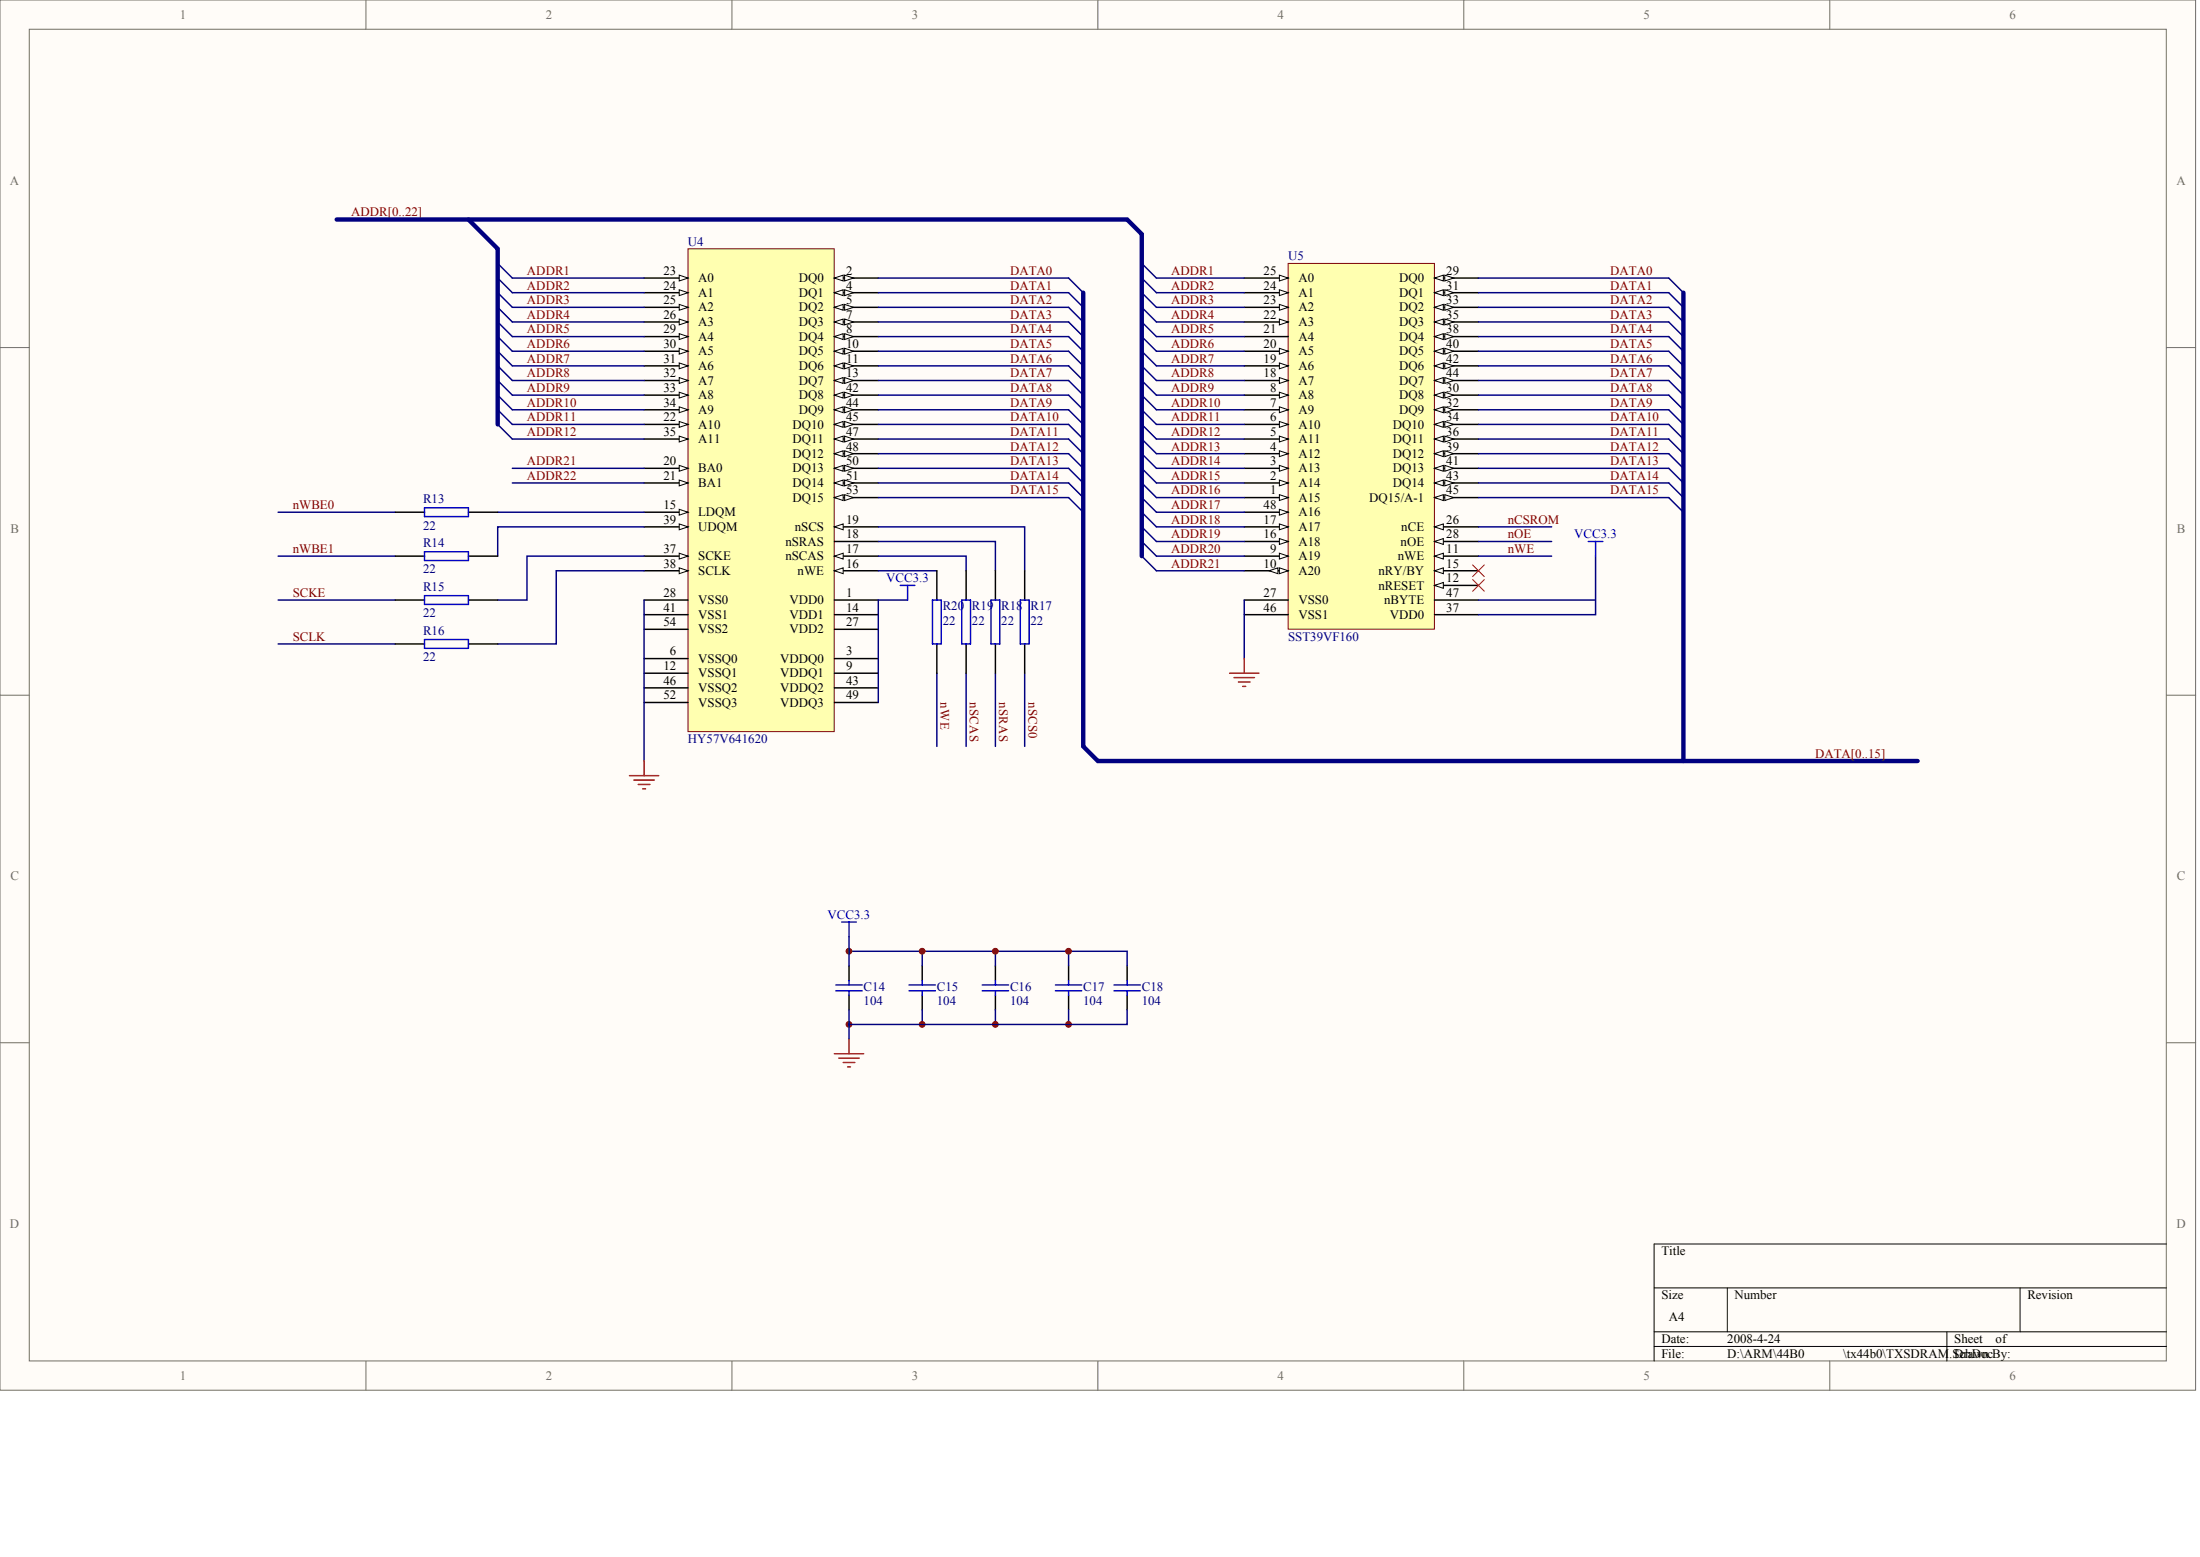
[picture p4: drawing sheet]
<svg xmlns="http://www.w3.org/2000/svg" width="840mm" height="594mm" viewBox="0 0 840 594" stroke-linecap="round" stroke-linejoin="round" font-family="sans-serif">
<g fill="#fffcf8" stroke="#716f64" stroke-width=".38">
<path d="M0 0h837.9v530.4h-837.9z"/>
<path d="M11.2 11.2h815.6v508.1h-815.6z"/>
</g>
<g fill="none" stroke="#716f64" stroke-width=".38">
<path d="M139.7 0v11.2M279.3 0v11.2M419 0v11.2M558.7 0v11.2M698.3 0v11.2M0 132.6h11.2M826.8 132.6h11.2M0 265.2h11.2M826.8 265.2h11.2M0 397.9h11.2M826.8 397.9h11.2M139.7 519.3v11.2"/>
<path d="M279.3 519.3v11.2M419 519.3v11.2M558.7 519.3v11.2M698.3 519.3v11.2"/>
</g>
<path d="M826.8 474.7h-195.5v44.6M631.3 491.4h195.5M659.2 491.4v16.8M770.9 491.4v16.8M631.3 508.2h195.5M631.3 513.7h195.5M743 508.2v11.1" fill="none" stroke="#000" stroke-width=".38"/>
<path d="M491.6 100.5h55.8v139.6h-55.8z" fill="#ffffb0" stroke="#800000" stroke-width=".38"/>
<path d="M474.9 106.1h16.7" fill="none" stroke="#000" stroke-width=".56"/>
<path d="M488.3 105l3.3 1.1-3.3 1.1z" fill="#fffcf8" stroke="#000" stroke-width=".38"/>
<path d="M474.9 111.7h16.7" fill="none" stroke="#000" stroke-width=".56"/>
<path d="M488.3 110.6l3.3 1.1-3.3 1.1z" fill="#fffcf8" stroke="#000" stroke-width=".38"/>
<path d="M474.9 117.3h16.7" fill="none" stroke="#000" stroke-width=".56"/>
<path d="M488.3 116.1l3.3 1.2-3.3 1.1z" fill="#fffcf8" stroke="#000" stroke-width=".38"/>
<path d="M474.9 122.8h16.7" fill="none" stroke="#000" stroke-width=".56"/>
<path d="M488.3 121.7l3.3 1.1-3.3 1.2z" fill="#fffcf8" stroke="#000" stroke-width=".38"/>
<path d="M474.9 128.4h16.7M474.9 134h16.7" fill="none" stroke="#000" stroke-width=".56"/>
<path d="M488.3 132.9l3.3 1.1-3.3 1.1z" fill="#fffcf8" stroke="#000" stroke-width=".38"/>
<path d="M474.9 139.6h16.7" fill="none" stroke="#000" stroke-width=".56"/>
<path d="M488.3 138.5l3.3 1.1-3.3 1.1z" fill="#fffcf8" stroke="#000" stroke-width=".38"/>
<path d="M474.9 145.2h16.7" fill="none" stroke="#000" stroke-width=".56"/>
<path d="M488.3 144.1l3.3 1.1-3.3 1.1z" fill="#fffcf8" stroke="#000" stroke-width=".38"/>
<path d="M474.9 150.8h16.7" fill="none" stroke="#000" stroke-width=".56"/>
<path d="M488.3 149.7l3.3 1.1-3.3 1.1z" fill="#fffcf8" stroke="#000" stroke-width=".38"/>
<path d="M474.9 156.4h16.7" fill="none" stroke="#000" stroke-width=".56"/>
<path d="M488.3 155.2l3.3 1.2-3.3 1.1z" fill="#fffcf8" stroke="#000" stroke-width=".38"/>
<path d="M474.9 161.9h16.7" fill="none" stroke="#000" stroke-width=".56"/>
<path d="M488.3 160.8l3.3 1.1-3.3 1.2z" fill="#fffcf8" stroke="#000" stroke-width=".38"/>
<path d="M474.9 167.5h16.7" fill="none" stroke="#000" stroke-width=".56"/>
<path d="M488.3 166.4l3.3 1.1-3.3 1.1z" fill="#fffcf8" stroke="#000" stroke-width=".38"/>
<path d="M474.9 173.1h16.7" fill="none" stroke="#000" stroke-width=".56"/>
<path d="M488.3 172l3.3 1.1-3.3 1.1z" fill="#fffcf8" stroke="#000" stroke-width=".38"/>
<path d="M474.9 178.7h16.7" fill="none" stroke="#000" stroke-width=".56"/>
<path d="M488.3 177.6l3.3 1.1-3.3 1.1z" fill="#fffcf8" stroke="#000" stroke-width=".38"/>
<path d="M474.9 184.3h16.7" fill="none" stroke="#000" stroke-width=".56"/>
<path d="M488.3 183.2l3.3 1.1-3.3 1.1z" fill="#fffcf8" stroke="#000" stroke-width=".38"/>
<path d="M474.9 189.9h16.7" fill="none" stroke="#000" stroke-width=".56"/>
<path d="M488.3 188.7l3.3 1.2-3.3 1.1z" fill="#fffcf8" stroke="#000" stroke-width=".38"/>
<path d="M474.9 195.4h16.7" fill="none" stroke="#000" stroke-width=".56"/>
<path d="M488.3 194.3l3.3 1.1-3.3 1.2z" fill="#fffcf8" stroke="#000" stroke-width=".38"/>
<path d="M474.9 201h16.7" fill="none" stroke="#000" stroke-width=".56"/>
<path d="M488.3 199.9l3.3 1.1-3.3 1.1z" fill="#fffcf8" stroke="#000" stroke-width=".38"/>
<path d="M474.9 206.6h16.7" fill="none" stroke="#000" stroke-width=".56"/>
<path d="M488.3 205.5l3.3 1.1-3.3 1.1z" fill="#fffcf8" stroke="#000" stroke-width=".38"/>
<path d="M474.9 212.2h16.7" fill="none" stroke="#000" stroke-width=".56"/>
<path d="M488.3 211.1l3.3 1.1-3.3 1.1z" fill="#fffcf8" stroke="#000" stroke-width=".38"/>
<path d="M547.5 106.1h16.7" fill="none" stroke="#000" stroke-width=".56"/>
<g fill="#fffcf8" stroke="#000" stroke-width=".38">
<path d="M547.5 106.1l3.3-1.1v2.2z"/>
<path d="M551.4 105l3.3 1.1-3.3 1.1z"/>
</g>
<path d="M547.5 111.7h16.7" fill="none" stroke="#000" stroke-width=".56"/>
<g fill="#fffcf8" stroke="#000" stroke-width=".38">
<path d="M547.5 111.7l3.3-1.1v2.2z"/>
<path d="M551.4 110.6l3.3 1.1-3.3 1.1z"/>
</g>
<path d="M547.5 117.3h16.7" fill="none" stroke="#000" stroke-width=".56"/>
<g fill="#fffcf8" stroke="#000" stroke-width=".38">
<path d="M547.5 117.3l3.3-1.2v2.3z"/>
<path d="M551.4 116.1l3.3 1.2-3.3 1.1z"/>
</g>
<path d="M547.5 122.8h16.7M547.5 234.5h16.7" fill="none" stroke="#000" stroke-width=".56"/>
<g fill="#fffcf8" stroke="#000" stroke-width=".38">
<path d="M547.5 122.8l3.3-1.1v2.3z"/>
<path d="M551.4 121.7l3.3 1.1-3.3 1.2z"/>
</g>
<path d="M547.5 201h16.7M474.9 228.9h16.7M474.9 234.5h16.7" fill="none" stroke="#000" stroke-width=".56"/>
<path d="M547.5 201l3.3-1.1v2.2z" fill="#fffcf8" stroke="#000" stroke-width=".38"/>
<path d="M547.5 128.4h16.7" fill="none" stroke="#000" stroke-width=".56"/>
<g fill="#fffcf8" stroke="#000" stroke-width=".38">
<path d="M547.5 128.4l3.3-1.1v2.2z"/>
<path d="M551.4 127.3l3.3 1.1-3.3 1.1z"/>
</g>
<path d="M547.5 134h16.7" fill="none" stroke="#000" stroke-width=".56"/>
<g fill="#fffcf8" stroke="#000" stroke-width=".38">
<path d="M547.5 134l3.3-1.1v2.2z"/>
<path d="M551.4 132.9l3.3 1.1-3.3 1.1z"/>
</g>
<path d="M547.5 139.6h16.7" fill="none" stroke="#000" stroke-width=".56"/>
<g fill="#fffcf8" stroke="#000" stroke-width=".38">
<path d="M547.5 139.6l3.3-1.1v2.2z"/>
<path d="M551.4 138.5l3.3 1.1-3.3 1.1z"/>
</g>
<path d="M547.5 145.2h16.7" fill="none" stroke="#000" stroke-width=".56"/>
<g fill="#fffcf8" stroke="#000" stroke-width=".38">
<path d="M547.5 145.2l3.3-1.1v2.2z"/>
<path d="M551.4 144.1l3.3 1.1-3.3 1.1z"/>
</g>
<path d="M547.5 212.2h16.7" fill="none" stroke="#000" stroke-width=".56"/>
<path d="M547.5 212.2l3.3-1.1v2.2z" fill="#fffcf8" stroke="#000" stroke-width=".38"/>
<path d="M547.5 206.6h16.7" fill="none" stroke="#000" stroke-width=".56"/>
<path d="M547.5 206.6l3.3-1.1v2.2z" fill="#fffcf8" stroke="#000" stroke-width=".38"/>
<path d="M547.5 217.8h16.7" fill="none" stroke="#000" stroke-width=".56"/>
<path d="M547.5 217.8l3.3-1.1v2.2z" fill="#fffcf8" stroke="#000" stroke-width=".38"/>
<path d="M547.5 223.4h16.7" fill="none" stroke="#000" stroke-width=".56"/>
<path d="M547.5 223.4l3.3-1.2v2.3z" fill="#fffcf8" stroke="#000" stroke-width=".38"/>
<path d="M547.5 150.8h16.7" fill="none" stroke="#000" stroke-width=".56"/>
<g fill="#fffcf8" stroke="#000" stroke-width=".38">
<path d="M547.5 150.8l3.3-1.1v2.2z"/>
<path d="M551.4 149.7l3.3 1.1-3.3 1.1z"/>
</g>
<path d="M547.5 156.4h16.7" fill="none" stroke="#000" stroke-width=".56"/>
<g fill="#fffcf8" stroke="#000" stroke-width=".38">
<path d="M547.5 156.4l3.3-1.2v2.3z"/>
<path d="M551.4 155.2l3.3 1.2-3.3 1.1z"/>
</g>
<path d="M547.5 161.9h16.7" fill="none" stroke="#000" stroke-width=".56"/>
<g fill="#fffcf8" stroke="#000" stroke-width=".38">
<path d="M547.5 161.9l3.3-1.1v2.3z"/>
<path d="M551.4 160.8l3.3 1.1-3.3 1.2z"/>
</g>
<path d="M547.5 167.5h16.7" fill="none" stroke="#000" stroke-width=".56"/>
<g fill="#fffcf8" stroke="#000" stroke-width=".38">
<path d="M547.5 167.5l3.3-1.1v2.2z"/>
<path d="M551.4 166.4l3.3 1.1-3.3 1.1z"/>
</g>
<path d="M547.5 173.1h16.7" fill="none" stroke="#000" stroke-width=".56"/>
<g fill="#fffcf8" stroke="#000" stroke-width=".38">
<path d="M547.5 173.1l3.3-1.1v2.2z"/>
<path d="M551.4 172l3.3 1.1-3.3 1.1z"/>
</g>
<path d="M547.5 178.7h16.7" fill="none" stroke="#000" stroke-width=".56"/>
<g fill="#fffcf8" stroke="#000" stroke-width=".38">
<path d="M547.5 178.7l3.3-1.1v2.2z"/>
<path d="M551.4 177.6l3.3 1.1-3.3 1.1z"/>
</g>
<path d="M547.5 184.3h16.7" fill="none" stroke="#000" stroke-width=".56"/>
<g fill="#fffcf8" stroke="#000" stroke-width=".38">
<path d="M547.5 184.3l3.3-1.1v2.2z"/>
<path d="M551.4 183.2l3.3 1.1-3.3 1.1z"/>
</g>
<path d="M547.5 189.9h16.7" fill="none" stroke="#000" stroke-width=".56"/>
<g fill="#fffcf8" stroke="#000" stroke-width=".38">
<path d="M547.5 189.9l3.3-1.2v2.3z"/>
<path d="M551.4 188.7l3.3 1.2-3.3 1.1z"/>
</g>
<path d="M474.9 217.8h16.7M547.5 228.9h16.7" fill="none" stroke="#000" stroke-width=".56"/>
<g fill="#fffcf8" stroke="#000" stroke-width=".38">
<path d="M488.3 216.7l3.3 1.1-3.3 1.1z"/>
<path d="M484.4 217.8l3.3-1.1v2.2z"/>
</g>
<path d="M262.6 94.9h55.8v184.2h-55.8z" fill="#ffffb0" stroke="#800000" stroke-width=".38"/>
<path d="M245.8 106.1h16.8" fill="none" stroke="#000" stroke-width=".56"/>
<path d="M259.2 105l3.4 1.1-3.4 1.1z" fill="#fffcf8" stroke="#000" stroke-width=".38"/>
<path d="M245.8 111.7h16.8" fill="none" stroke="#000" stroke-width=".56"/>
<path d="M259.2 110.6l3.4 1.1-3.4 1.1z" fill="#fffcf8" stroke="#000" stroke-width=".38"/>
<path d="M245.8 117.3h16.8" fill="none" stroke="#000" stroke-width=".56"/>
<path d="M259.2 116.1l3.4 1.2-3.4 1.1z" fill="#fffcf8" stroke="#000" stroke-width=".38"/>
<path d="M245.8 122.8h16.8" fill="none" stroke="#000" stroke-width=".56"/>
<path d="M259.2 121.7l3.4 1.1-3.4 1.2z" fill="#fffcf8" stroke="#000" stroke-width=".38"/>
<path d="M245.8 128.4h16.8" fill="none" stroke="#000" stroke-width=".56"/>
<path d="M259.2 127.3l3.4 1.1-3.4 1.1z" fill="#fffcf8" stroke="#000" stroke-width=".38"/>
<path d="M245.8 134h16.8" fill="none" stroke="#000" stroke-width=".56"/>
<path d="M259.2 132.9l3.4 1.1-3.4 1.1z" fill="#fffcf8" stroke="#000" stroke-width=".38"/>
<path d="M245.8 139.6h16.8" fill="none" stroke="#000" stroke-width=".56"/>
<path d="M259.2 138.5l3.4 1.1-3.4 1.1z" fill="#fffcf8" stroke="#000" stroke-width=".38"/>
<path d="M245.8 145.2h16.8" fill="none" stroke="#000" stroke-width=".56"/>
<path d="M259.2 144.1l3.4 1.1-3.4 1.1z" fill="#fffcf8" stroke="#000" stroke-width=".38"/>
<path d="M245.8 150.8h16.8" fill="none" stroke="#000" stroke-width=".56"/>
<path d="M259.2 149.7l3.4 1.1-3.4 1.1z" fill="#fffcf8" stroke="#000" stroke-width=".38"/>
<path d="M245.8 156.4h16.8" fill="none" stroke="#000" stroke-width=".56"/>
<path d="M259.2 155.2l3.4 1.2-3.4 1.1z" fill="#fffcf8" stroke="#000" stroke-width=".38"/>
<path d="M245.8 161.9h16.8" fill="none" stroke="#000" stroke-width=".56"/>
<path d="M259.2 160.8l3.4 1.1-3.4 1.2z" fill="#fffcf8" stroke="#000" stroke-width=".38"/>
<path d="M245.8 167.5h16.8" fill="none" stroke="#000" stroke-width=".56"/>
<path d="M259.2 166.4l3.4 1.1-3.4 1.1z" fill="#fffcf8" stroke="#000" stroke-width=".38"/>
<path d="M245.8 184.3h16.8" fill="none" stroke="#000" stroke-width=".56"/>
<path d="M259.2 183.2l3.4 1.1-3.4 1.1z" fill="#fffcf8" stroke="#000" stroke-width=".38"/>
<path d="M318.4 217.8h16.8" fill="none" stroke="#000" stroke-width=".56"/>
<path d="M318.4 217.8l3.4-1.1v2.2z" fill="#fffcf8" stroke="#000" stroke-width=".38"/>
<path d="M318.4 206.6h16.8M318.4 201h16.8" fill="none" stroke="#000" stroke-width=".56"/>
<path d="M318.4 201l3.4-1.1v2.2z" fill="#fffcf8" stroke="#000" stroke-width=".38"/>
<path d="M318.4 212.2h16.8" fill="none" stroke="#000" stroke-width=".56"/>
<path d="M318.4 212.2l3.4-1.1v2.2z" fill="#fffcf8" stroke="#000" stroke-width=".38"/>
<path d="M245.8 195.4h16.8" fill="none" stroke="#000" stroke-width=".56"/>
<path d="M259.2 194.3l3.4 1.1-3.4 1.2z" fill="#fffcf8" stroke="#000" stroke-width=".38"/>
<path d="M245.8 201h16.8" fill="none" stroke="#000" stroke-width=".56"/>
<path d="M259.2 199.9l3.4 1.1-3.4 1.1z" fill="#fffcf8" stroke="#000" stroke-width=".38"/>
<path d="M245.8 212.2h16.8" fill="none" stroke="#000" stroke-width=".56"/>
<path d="M259.2 211.1l3.4 1.1-3.4 1.1z" fill="#fffcf8" stroke="#000" stroke-width=".38"/>
<path d="M245.8 217.8h16.8" fill="none" stroke="#000" stroke-width=".56"/>
<path d="M259.2 216.7l3.4 1.1-3.4 1.1z" fill="#fffcf8" stroke="#000" stroke-width=".38"/>
<path d="M318.4 106.1h16.8M318.4 234.5h16.8M318.4 240.1h16.8" fill="none" stroke="#000" stroke-width=".56"/>
<g fill="#fffcf8" stroke="#000" stroke-width=".38">
<path d="M318.4 106.1l3.4-1.1v2.2z"/>
<path d="M322.3 105l3.4 1.1-3.4 1.1z"/>
</g>
<path d="M318.4 111.7h16.8" fill="none" stroke="#000" stroke-width=".56"/>
<g fill="#fffcf8" stroke="#000" stroke-width=".38">
<path d="M318.4 111.7l3.4-1.1v2.2z"/>
<path d="M322.3 110.6l3.4 1.1-3.4 1.1z"/>
</g>
<path d="M318.4 117.3h16.8" fill="none" stroke="#000" stroke-width=".56"/>
<g fill="#fffcf8" stroke="#000" stroke-width=".38">
<path d="M318.4 117.3l3.4-1.2v2.3z"/>
<path d="M322.3 116.1l3.4 1.2-3.4 1.1z"/>
</g>
<path d="M318.4 122.8h16.8" fill="none" stroke="#000" stroke-width=".56"/>
<g fill="#fffcf8" stroke="#000" stroke-width=".38">
<path d="M318.4 122.8l3.4-1.1v2.3z"/>
<path d="M322.3 121.7l3.4 1.1-3.4 1.2z"/>
</g>
<path d="M318.4 128.4h16.8" fill="none" stroke="#000" stroke-width=".56"/>
<g fill="#fffcf8" stroke="#000" stroke-width=".38">
<path d="M318.4 128.4l3.4-1.1v2.2z"/>
<path d="M322.3 127.3l3.4 1.1-3.4 1.1z"/>
</g>
<path d="M318.4 134h16.8" fill="none" stroke="#000" stroke-width=".56"/>
<g fill="#fffcf8" stroke="#000" stroke-width=".38">
<path d="M318.4 134l3.4-1.1v2.2z"/>
<path d="M322.3 132.9l3.4 1.1-3.4 1.1z"/>
</g>
<path d="M318.4 139.6h16.8" fill="none" stroke="#000" stroke-width=".56"/>
<g fill="#fffcf8" stroke="#000" stroke-width=".38">
<path d="M318.4 139.6l3.4-1.1v2.2z"/>
<path d="M322.3 138.5l3.4 1.1-3.4 1.1z"/>
</g>
<path d="M318.4 145.2h16.8" fill="none" stroke="#000" stroke-width=".56"/>
<g fill="#fffcf8" stroke="#000" stroke-width=".38">
<path d="M318.4 145.2l3.4-1.1v2.2z"/>
<path d="M322.3 144.1l3.4 1.1-3.4 1.1z"/>
</g>
<path d="M318.4 150.8h16.8" fill="none" stroke="#000" stroke-width=".56"/>
<g fill="#fffcf8" stroke="#000" stroke-width=".38">
<path d="M318.4 150.8l3.4-1.1v2.2z"/>
<path d="M322.3 149.7l3.4 1.1-3.4 1.1z"/>
</g>
<path d="M318.4 156.4h16.8" fill="none" stroke="#000" stroke-width=".56"/>
<g fill="#fffcf8" stroke="#000" stroke-width=".38">
<path d="M318.4 156.4l3.4-1.2v2.3z"/>
<path d="M322.3 155.2l3.4 1.2-3.4 1.1z"/>
</g>
<path d="M318.4 161.9h16.8" fill="none" stroke="#000" stroke-width=".56"/>
<g fill="#fffcf8" stroke="#000" stroke-width=".38">
<path d="M318.4 161.9l3.4-1.1v2.3z"/>
<path d="M322.3 160.8l3.4 1.1-3.4 1.2z"/>
</g>
<path d="M318.4 167.5h16.8" fill="none" stroke="#000" stroke-width=".56"/>
<g fill="#fffcf8" stroke="#000" stroke-width=".38">
<path d="M318.4 167.5l3.4-1.1v2.2z"/>
<path d="M322.3 166.4l3.4 1.1-3.4 1.1z"/>
</g>
<path d="M318.4 173.1h16.8" fill="none" stroke="#000" stroke-width=".56"/>
<g fill="#fffcf8" stroke="#000" stroke-width=".38">
<path d="M318.4 173.1l3.4-1.1v2.2z"/>
<path d="M322.3 172l3.4 1.1-3.4 1.1z"/>
</g>
<path d="M318.4 178.7h16.8" fill="none" stroke="#000" stroke-width=".56"/>
<g fill="#fffcf8" stroke="#000" stroke-width=".38">
<path d="M318.4 178.7l3.4-1.1v2.2z"/>
<path d="M322.3 177.6l3.4 1.1-3.4 1.1z"/>
</g>
<path d="M318.4 184.3h16.8" fill="none" stroke="#000" stroke-width=".56"/>
<g fill="#fffcf8" stroke="#000" stroke-width=".38">
<path d="M318.4 184.3l3.4-1.1v2.2z"/>
<path d="M322.3 183.2l3.4 1.1-3.4 1.1z"/>
</g>
<path d="M318.4 189.9h16.8" fill="none" stroke="#000" stroke-width=".56"/>
<g fill="#fffcf8" stroke="#000" stroke-width=".38">
<path d="M318.4 189.9l3.4-1.2v2.3z"/>
<path d="M322.3 188.7l3.4 1.2-3.4 1.1z"/>
</g>
<path d="M245.8 178.7h16.8M245.8 234.5h16.8M245.8 228.9h16.8M245.8 251.3h16.8M245.8 240.1h16.8M245.8 256.9h16.8M318.4 251.3h16.8M245.8 268h16.8M245.8 262.5h16.8" fill="none" stroke="#000" stroke-width=".56"/>
<path d="M259.2 177.6l3.4 1.1-3.4 1.1z" fill="#fffcf8" stroke="#000" stroke-width=".38"/>
<g fill="none" stroke="#000" stroke-width=".56">
<path d="M150.8 195.4h11.2M178.8 195.4h11.1M150.8 212.2h11.2M178.8 212.2h11.1M357.5 217.8v11.1M368.7 217.8v11.1M379.9 217.8v11.1M391.1 217.8v11.1M150.8 228.9h11.2M178.8 228.9h11.1M318.4 228.9h16.8M150.8 245.7h11.2"/>
<path d="M178.8 245.7h11.1M318.4 256.9h16.8M357.5 245.7v11.2M368.7 245.7v11.2M379.9 245.7v11.2M391.1 245.7v11.2M318.4 268h16.8M318.4 262.5h16.8M324 368.6v5.5M324 379.7v5.6M352 368.6v5.5M352 379.7v5.6"/>
<path d="M379.9 368.6v5.5M379.9 379.7v5.6M407.8 368.6v5.5M407.8 379.7v5.6M430.2 368.6v5.5M430.2 379.7v5.6"/>
</g>
<g fill="none" stroke="#000080" stroke-width=".56">
<path d="M189.9 100.5l5.6 5.6h50.3M189.9 106.1l5.6 5.6h50.3M189.9 111.7l5.6 5.6h50.3M189.9 117.3l5.6 5.5h50.3M335.2 106.1h72.6l5.6 5.6M335.2 111.7h72.6l5.6 5.6M335.2 117.3h72.6l5.6 5.5M435.8 100.5l5.5 5.6h33.6M435.8 106.1l5.5 5.6h33.6M435.8 111.7l5.5 5.6h33.6M435.8 117.3l5.5 5.5h33.6M564.2 106.1h72.7l5.6 5.6"/>
<path d="M564.2 111.7h72.7l5.6 5.6M564.2 117.3h72.7l5.6 5.5M189.9 122.8l5.6 5.6h50.3M189.9 128.4l5.6 5.6h50.3M189.9 134l5.6 5.6h50.3M189.9 139.6l5.6 5.6h50.3M335.2 122.8h72.6l5.6 5.6M335.2 128.4h72.6l5.6 5.6M335.2 134h72.6l5.6 5.6M335.2 139.6h72.6l5.6 5.6M435.8 122.8l5.5 5.6h33.6M435.8 128.4l5.5 5.6h33.6"/>
<path d="M435.8 134l5.5 5.6h33.6M435.8 139.6l5.5 5.6h33.6M564.2 122.8h72.7l5.6 5.6M564.2 128.4h72.7l5.6 5.6M564.2 134h72.7l5.6 5.6M564.2 139.6h72.7l5.6 5.6M189.9 145.2l5.6 5.6h50.3M189.9 150.8l5.6 5.6h50.3M189.9 156.4l5.6 5.5h50.3M335.2 145.2h72.6l5.6 5.6M335.2 150.8h72.6l5.6 5.6M335.2 156.4h72.6l5.6 5.5"/>
<path d="M435.8 145.2l5.5 5.6h33.6M435.8 150.8l5.5 5.6h33.6M435.8 156.4l5.5 5.5h33.6M564.2 145.2h72.7l5.6 5.6M564.2 150.8h72.7l5.6 5.6M564.2 156.4h72.7l5.6 5.5M189.9 161.9l5.6 5.6h50.3M195.5 178.7h50.3M335.2 161.9h72.6l5.6 5.6M335.2 167.5h72.6l5.6 5.6M335.2 173.1h72.6l5.6 5.6M335.2 178.7h72.6l5.6 5.6"/>
<path d="M435.8 161.9l5.5 5.6h33.6M435.8 167.5l5.5 5.6h33.6M435.8 173.1l5.5 5.6h33.6M435.8 178.7l5.5 5.6h33.6M564.2 161.9h72.7l5.6 5.6M564.2 167.5h72.7l5.6 5.6M564.2 173.1h72.7l5.6 5.6M564.2 178.7h72.7l5.6 5.6M106.1 195.4h44.7M189.9 195.4h55.9M195.5 184.3h50.3M335.2 184.3h72.6l5.6 5.6"/>
<path d="M335.2 189.9h72.6l5.6 5.5M435.8 184.3l5.5 5.6h33.6M435.8 189.9l5.5 5.5h33.6M435.8 195.4l5.5 5.6h33.6M564.2 184.3h72.7l5.6 5.6M564.2 189.9h72.7l5.6 5.5M106.1 212.2h44.7M245.8 201h-55.9v11.2M245.8 212.2h-44.7v16.7h-11.2M245.8 217.8h-33.5v27.9h-22.4M335.2 212.2h33.5v5.6M335.2 206.6h44.7v11.2"/>
<path d="M335.2 201h55.9v16.8M335.2 217.8h22.3M435.8 201l5.5 5.6h33.6M435.8 206.6l5.5 5.6h33.6M435.8 212.2l5.5 5.6h33.6M564.2 201h28M564.2 206.6h28M564.2 212.2h28M608.9 212.2v22.3h-44.7M106.1 228.9h44.7M245.8 228.9v61.5M346.4 228.9h-11.2v39.1"/>
<path d="M474.9 228.9v22.4M564.2 228.9h44.7M106.1 245.7h44.7M357.5 256.9v27.9M368.7 256.9v27.9M379.9 256.9v27.9M391.1 256.9v27.9M324 357.4v11.2M324 363h106.2v5.6M352 363v5.6M379.9 363v5.6M407.8 363v5.6"/>
<path d="M324 385.3v11.2M352 385.3v5.6M379.9 385.3v5.6M407.8 385.3v5.6M430.2 385.3v5.6h-106.2"/>
</g>
<path d="M128.5 83.8h301.7l5.6 5.5v122.9M178.8 83.8l11.1 11.1v67M413.4 111.7v173.1l5.6 5.6h312.8M642.5 111.7v178.7" fill="none" stroke="#000080" stroke-width="1.7"/>
<g fill="none" stroke="#f00" stroke-width=".56">
<path d="M469.3 256.9h11.1M470.9 258.5h7.9M474.9 251.3v5.6M472.6 260.2h4.5M474.3 261.9h1.1M240.2 296h11.2M241.9 297.6h7.8M243.6 299.3h4.4M245.8 290.4v5.6M245.2 301h1.2M324 396.5v5.6M318.4 402.1h11.2"/>
<path d="M320.1 403.7h7.8M321.8 405.4h4.5M323.5 407.1h1.1"/>
</g>
<g fill="none" stroke="#00f" stroke-width=".56">
<path d="M162 193.8h16.8v3.3h-16.8zM162 210.5h16.8v3.4h-16.8zM606.1 206.6h5.6M608.9 206.6v5.6M162 227.3h16.8v3.3h-16.8zM343.6 223.4h5.6M346.4 223.4v5.5M355.9 228.9h3.3v16.8h-3.3zM367 228.9h3.4v16.8h-3.4zM378.2 228.9h3.4v16.8h-3.4zM389.4 228.9h3.3v16.8h-3.3zM162 244h16.8v3.4h-16.8z"/>
<path d="M321.2 351.8h5.6M324 351.8v5.6M319 378h10M319 375.8h10M324 374.1v1.7M324 378v1.7M346.9 378h10.1M346.9 375.8h10.1M352 374.1v1.7M352 378v1.7M374.9 378h10M374.9 375.8h10"/>
<path d="M379.9 374.1v1.7M379.9 378v1.7M402.8 378h10M402.8 375.8h10M407.8 374.1v1.7M407.8 378v1.7M425.1 378h10.1M425.1 375.8h10.1M430.2 374.1v1.7M430.2 378v1.7"/>
</g>
<g fill="#800000" stroke="#800000" stroke-width=".38">
<circle cx="407.8" cy="390.9" r="1.09"/>
<circle cx="324" cy="390.9" r="1.09"/>
<circle cx="324" cy="362.9" r="1.09"/>
<circle cx="407.8" cy="362.9" r="1.09"/>
<circle cx="379.9" cy="362.9" r="1.09"/>
<circle cx="379.9" cy="390.9" r="1.09"/>
<circle cx="351.9" cy="390.9" r="1.09"/>
<circle cx="351.9" cy="362.9" r="1.09"/>
</g>
<path d="M562 215.5l4.5 4.5M566.5 215.5l-4.5 4.5M562 221.1l4.5 4.5M566.5 221.1l-4.5 4.5" fill="none" stroke="#f00" stroke-width=".38"/>
<g font-size="4.9" fill="#716f64">
<text x="68.6" y="7.2">1</text>
<text x="208.3" y="7.2">2</text>
<text x="347.9" y="7.2">3</text>
<text x="487.6" y="7.2">4</text>
<text x="627.3" y="7.2">5</text>
<text x="766.9" y="7.2">6</text>
<text x="3.8" y="70.7">A</text>
<text x="830.6" y="70.7">A</text>
<text x="4" y="203.3">B</text>
<text x="830.8" y="203.3">B</text>
<text x="4" y="335.9">C</text>
<text x="830.8" y="335.9">C</text>
<text x="3.8" y="468.5">D</text>
<text x="830.6" y="468.5">D</text>
<text x="68.6" y="526.5">1</text>
<text x="208.3" y="526.5">2</text>
<text x="347.9" y="526.5">3</text>
<text x="487.6" y="526.5">4</text>
<text x="627.3" y="526.5">5</text>
<text x="766.9" y="526.5">6</text>
</g>
<g font-size="4.9" fill="#800000">
<text x="134.1" y="82.6">ADDR[0..22]</text>
<text x="201.1" y="104.9">ADDR1</text>
<text x="385.5" y="104.9">DATA0</text>
<text x="446.9" y="104.9">ADDR1</text>
<text x="614.5" y="104.9">DATA0</text>
<text x="201.1" y="110.5">ADDR2</text>
<text x="385.5" y="110.5">DATA1</text>
<text x="446.9" y="110.5">ADDR2</text>
<text x="614.5" y="110.5">DATA1</text>
<text x="201.1" y="116.1">ADDR3</text>
<text x="385.5" y="116.1">DATA2</text>
<text x="446.9" y="116.1">ADDR3</text>
<text x="614.5" y="116.1">DATA2</text>
<text x="201.1" y="121.6">ADDR4</text>
<text x="385.5" y="121.6">DATA3</text>
<text x="446.9" y="121.6">ADDR4</text>
<text x="614.5" y="121.6">DATA3</text>
<text x="201.1" y="127.2">ADDR5</text>
<text x="385.5" y="127.2">DATA4</text>
<text x="446.9" y="127.2">ADDR5</text>
<text x="614.5" y="127.2">DATA4</text>
<text x="201.1" y="132.8">ADDR6</text>
<text x="385.5" y="132.8">DATA5</text>
<text x="446.9" y="132.8">ADDR6</text>
<text x="614.5" y="132.8">DATA5</text>
<text x="201.1" y="138.4">ADDR7</text>
<text x="201.1" y="144">ADDR8</text>
<text x="385.5" y="138.4">DATA6</text>
<text x="385.5" y="144">DATA7</text>
<text x="446.9" y="138.4">ADDR7</text>
<text x="446.9" y="144">ADDR8</text>
<text x="614.5" y="138.4">DATA6</text>
<text x="614.5" y="144">DATA7</text>
<text x="201.1" y="149.6">ADDR9</text>
<text x="385.5" y="149.6">DATA8</text>
<text x="446.9" y="149.6">ADDR9</text>
<text x="614.5" y="149.6">DATA8</text>
<text x="201.1" y="155.1">ADDR10</text>
<text x="385.5" y="155.1">DATA9</text>
<text x="446.9" y="155.1">ADDR10</text>
<text x="614.5" y="155.1">DATA9</text>
<text x="201.1" y="160.7">ADDR11</text>
<text x="385.5" y="160.7">DATA10</text>
<text x="446.9" y="160.7">ADDR11</text>
<text x="614.5" y="160.7">DATA10</text>
<text x="201.1" y="166.3">ADDR12</text>
<text x="385.5" y="166.3">DATA11</text>
<text x="446.9" y="166.3">ADDR12</text>
<text x="614.5" y="166.3">DATA11</text>
<text x="385.5" y="171.9">DATA12</text>
<text x="446.9" y="171.9">ADDR13</text>
<text x="614.5" y="171.9">DATA12</text>
<text x="201.1" y="177.5">ADDR21</text>
<text x="385.5" y="177.5">DATA13</text>
<text x="446.9" y="177.5">ADDR14</text>
<text x="614.5" y="177.5">DATA13</text>
<text x="201.1" y="183.1">ADDR22</text>
<text x="385.5" y="183.1">DATA14</text>
<text x="446.9" y="183.1">ADDR15</text>
<text x="614.5" y="183.1">DATA14</text>
<text x="385.5" y="188.7">DATA15</text>
<text x="446.9" y="188.7">ADDR16</text>
<text x="614.5" y="188.7">DATA15</text>
<text x="111.7" y="194.2">nWBE0</text>
<text x="446.9" y="194.2">ADDR17</text>
<text x="446.9" y="199.8">ADDR18</text>
<text x="575.4" y="199.8">nCSROM</text>
<text x="446.9" y="205.4">ADDR19</text>
<text x="575.4" y="205.4">nOE</text>
<text x="111.7" y="211">nWBE1</text>
<text x="446.9" y="211">ADDR20</text>
<text x="575.4" y="211">nWE</text>
<text x="446.9" y="216.6">ADDR21</text>
<text x="111.7" y="227.7">SCKE</text>
<text x="111.7" y="244.5">SCLK</text>
<text x="359" y="268" transform="rotate(90 359 268)">nWE</text>
<text x="370.1" y="268" transform="rotate(90 370.1 268)">nSCAS</text>
<text x="381.3" y="268" transform="rotate(90 381.3 268)">nSRAS</text>
<text x="392.5" y="268" transform="rotate(90 392.5 268)">nSCS0</text>
<text x="692.7" y="289.2">DATA[0..15]</text>
</g>
<g font-size="4.9" fill="#000080">
<text x="262.6" y="93.7">U4</text>
<text x="491.6" y="99.3">U5</text>
<text x="161.5" y="192">R13</text>
<text x="161.5" y="202.1">22</text>
<text x="161.5" y="208.8">R14</text>
<text x="161.5" y="218.8">22</text>
<text x="161.5" y="225.5">R15</text>
<text x="359.8" y="232.8">R20</text>
<text x="370.9" y="232.8">R19</text>
<text x="382.1" y="232.8">R18</text>
<text x="393.3" y="232.8">R17</text>
<text x="161.5" y="235.6">22</text>
<text x="359.8" y="238.4">22</text>
<text x="370.9" y="238.4">22</text>
<text x="382.1" y="238.4">22</text>
<text x="393.3" y="238.4">22</text>
<text x="161.5" y="242.3">R16</text>
<text x="491.6" y="244.5">SST39VF160</text>
<text x="161.5" y="252.3">22</text>
<text x="262.6" y="283.6">HY57V641620</text>
<text x="329.6" y="378">C14</text>
<text x="357.5" y="378">C15</text>
<text x="385.5" y="378">C16</text>
<text x="413.4" y="378">C17</text>
<text x="435.8" y="378">C18</text>
<text x="329.6" y="383.5">104</text>
<text x="357.5" y="383.5">104</text>
<text x="385.5" y="383.5">104</text>
<text x="413.4" y="383.5">104</text>
<text x="435.8" y="383.5">104</text>
</g>
<g font-size="4.9">
<text x="253.2" y="104.9">23</text>
<text x="266.5" y="107.7">A0</text>
<text x="304.9" y="107.7">DQ0</text>
<text x="322.9" y="104.9">2</text>
<text x="482.2" y="104.9">25</text>
<text x="495.5" y="107.7">A0</text>
<text x="534" y="107.7">DQ0</text>
<text x="552" y="104.9">29</text>
<text x="253.2" y="110.5">24</text>
<text x="266.5" y="113.3">A1</text>
<text x="304.9" y="113.3">DQ1</text>
<text x="322.9" y="110.5">4</text>
<text x="482.2" y="110.5">24</text>
<text x="495.5" y="113.3">A1</text>
<text x="534" y="113.3">DQ1</text>
<text x="552" y="110.5">31</text>
<text x="253.2" y="116.1">25</text>
<text x="266.5" y="118.8">A2</text>
<text x="304.9" y="118.8">DQ2</text>
<text x="322.9" y="116.1">5</text>
<text x="482.2" y="116.1">23</text>
<text x="495.5" y="118.8">A2</text>
<text x="534" y="118.8">DQ2</text>
<text x="552" y="116.1">33</text>
<text x="253.2" y="121.6">26</text>
<text x="266.5" y="124.4">A3</text>
<text x="304.9" y="124.4">DQ3</text>
<text x="322.9" y="121.6">7</text>
<text x="482.2" y="121.6">22</text>
<text x="495.5" y="124.4">A3</text>
<text x="534" y="124.4">DQ3</text>
<text x="552" y="121.6">35</text>
<text x="253.2" y="127.2">29</text>
<text x="266.5" y="130">A4</text>
<text x="304.9" y="130">DQ4</text>
<text x="322.9" y="127.2">8</text>
<text x="482.2" y="127.2">21</text>
<text x="495.5" y="130">A4</text>
<text x="534" y="130">DQ4</text>
<text x="552" y="127.2">38</text>
<text x="253.2" y="132.8">30</text>
<text x="266.5" y="135.6">A5</text>
<text x="304.9" y="135.6">DQ5</text>
<text x="322.9" y="132.8">10</text>
<text x="482.2" y="132.8">20</text>
<text x="495.5" y="135.6">A5</text>
<text x="534" y="135.6">DQ5</text>
<text x="552" y="132.8">40</text>
<text x="253.2" y="138.4">31</text>
<text x="253.2" y="144">32</text>
<text x="266.5" y="141.2">A6</text>
<text x="304.9" y="141.2">DQ6</text>
<text x="322.9" y="138.4">11</text>
<text x="322.9" y="144">13</text>
<text x="482.2" y="138.4">19</text>
<text x="482.2" y="144">18</text>
<text x="495.5" y="141.2">A6</text>
<text x="534" y="141.2">DQ6</text>
<text x="552" y="138.4">42</text>
<text x="552" y="144">44</text>
<text x="253.2" y="149.6">33</text>
<text x="266.5" y="146.8">A7</text>
<text x="304.9" y="146.8">DQ7</text>
<text x="322.9" y="149.6">42</text>
<text x="484.7" y="149.6">8</text>
<text x="495.5" y="146.8">A7</text>
<text x="534" y="146.8">DQ7</text>
<text x="552" y="149.6">30</text>
<text x="253.2" y="155.1">34</text>
<text x="266.5" y="152.4">A8</text>
<text x="304.9" y="152.4">DQ8</text>
<text x="322.9" y="155.1">44</text>
<text x="484.7" y="155.1">7</text>
<text x="495.5" y="152.4">A8</text>
<text x="534" y="152.4">DQ8</text>
<text x="552" y="155.1">32</text>
<text x="253.2" y="160.7">22</text>
<text x="266.5" y="157.9">A9</text>
<text x="304.9" y="157.9">DQ9</text>
<text x="322.9" y="160.7">45</text>
<text x="484.7" y="160.7">6</text>
<text x="495.5" y="157.9">A9</text>
<text x="534" y="157.9">DQ9</text>
<text x="552" y="160.7">34</text>
<text x="253.2" y="166.3">35</text>
<text x="266.5" y="163.5">A10</text>
<text x="302.5" y="163.5">DQ10</text>
<text x="322.9" y="166.3">47</text>
<text x="484.7" y="166.3">5</text>
<text x="495.5" y="163.5">A10</text>
<text x="531.5" y="163.5">DQ10</text>
<text x="552" y="166.3">36</text>
<text x="266.5" y="169.1">A11</text>
<text x="302.5" y="169.1">DQ11</text>
<text x="322.9" y="171.9">48</text>
<text x="484.7" y="171.9">4</text>
<text x="495.5" y="169.1">A11</text>
<text x="531.5" y="169.1">DQ11</text>
<text x="552" y="171.9">39</text>
<text x="253.2" y="177.5">20</text>
<text x="302.5" y="174.7">DQ12</text>
<text x="322.9" y="177.5">50</text>
<text x="484.7" y="177.5">3</text>
<text x="495.5" y="174.7">A12</text>
<text x="531.5" y="174.7">DQ12</text>
<text x="552" y="177.5">41</text>
<text x="253.2" y="183.1">21</text>
<text x="266.5" y="185.9">BA1</text>
<text x="266.5" y="180.3">BA0</text>
<text x="302.5" y="180.3">DQ13</text>
<text x="302.5" y="185.9">DQ14</text>
<text x="322.9" y="183.1">51</text>
<text x="484.7" y="183.1">2</text>
<text x="495.5" y="180.3">A13</text>
<text x="495.5" y="185.9">A14</text>
<text x="531.5" y="180.3">DQ13</text>
<text x="531.5" y="185.9">DQ14</text>
<text x="552" y="183.1">43</text>
<text x="302.5" y="191.4">DQ15</text>
<text x="322.9" y="188.7">53</text>
<text x="484.7" y="188.7">1</text>
<text x="495.5" y="191.4">A15</text>
<text x="522.6" y="191.4">DQ15/A-1</text>
<text x="552" y="188.7">45</text>
<text x="253.2" y="194.2">15</text>
<text x="266.5" y="197">LDQM</text>
<text x="482.2" y="194.2">48</text>
<text x="495.5" y="197">A16</text>
<text x="253.2" y="199.8">39</text>
<text x="266.5" y="202.6">UDQM</text>
<text x="303.3" y="202.6">nSCS</text>
<text x="322.9" y="199.8">19</text>
<text x="482.2" y="199.8">17</text>
<text x="495.5" y="202.6">A17</text>
<text x="534.8" y="202.6">nCE</text>
<text x="552" y="199.8">26</text>
<text x="299.7" y="208.2">nSRAS</text>
<text x="322.9" y="205.4">18</text>
<text x="482.2" y="205.4">16</text>
<text x="495.5" y="208.2">A18</text>
<text x="534.5" y="208.2">nOE</text>
<text x="552" y="205.4">28</text>
<text x="253.2" y="211">37</text>
<text x="266.5" y="213.8">SCKE</text>
<text x="299.7" y="213.8">nSCAS</text>
<text x="322.9" y="211">17</text>
<text x="484.7" y="211">9</text>
<text x="495.5" y="213.8">A19</text>
<text x="533.5" y="213.8">nWE</text>
<text x="552" y="211">11</text>
<text x="253.2" y="216.6">38</text>
<text x="266.5" y="219.4">SCLK</text>
<text x="304.4" y="219.4">nWE</text>
<text x="322.9" y="216.6">16</text>
<text x="482.2" y="216.6">10</text>
<text x="495.5" y="219.4">A20</text>
<text x="526" y="219.4">nRY/BY</text>
<text x="552" y="216.6">15</text>
<text x="253.2" y="227.7">28</text>
<text x="322.9" y="227.7">1</text>
<text x="482.2" y="227.7">27</text>
<text x="526" y="224.9">nRESET</text>
<text x="552" y="222.2">12</text>
<text x="552" y="227.7">47</text>
<text x="253.2" y="233.3">41</text>
<text x="266.5" y="230.5">VSS0</text>
<text x="301.3" y="230.5">VDD0</text>
<text x="322.9" y="233.3">14</text>
<text x="482.2" y="233.3">46</text>
<text x="495.5" y="230.5">VSS0</text>
<text x="528.2" y="230.5">nBYTE</text>
<text x="552" y="233.3">37</text>
<text x="253.2" y="238.9">54</text>
<text x="266.5" y="236.1">VSS1</text>
<text x="301.3" y="236.1">VDD1</text>
<text x="322.9" y="238.9">27</text>
<text x="495.5" y="236.1">VSS1</text>
<text x="530.4" y="236.1">VDD0</text>
<text x="266.5" y="241.7">VSS2</text>
<text x="301.3" y="241.7">VDD2</text>
<text x="255.6" y="250.1">6</text>
<text x="322.9" y="250.1">3</text>
<text x="253.2" y="255.7">12</text>
<text x="266.5" y="252.9">VSSQ0</text>
<text x="297.8" y="252.9">VDDQ0</text>
<text x="322.9" y="255.7">9</text>
<text x="253.2" y="261.2">46</text>
<text x="266.5" y="258.5">VSSQ1</text>
<text x="297.8" y="258.5">VDDQ1</text>
<text x="322.9" y="261.2">43</text>
<text x="253.2" y="266.8">52</text>
<text x="266.5" y="269.6">VSSQ3</text>
<text x="266.5" y="264">VSSQ2</text>
<text x="297.8" y="269.6">VDDQ3</text>
<text x="297.8" y="264">VDDQ2</text>
<text x="322.9" y="266.8">49</text>
<text x="634.1" y="479">Title</text>
<text x="634.1" y="495.8">Size</text>
<text x="662" y="495.8">Number</text>
<text x="773.7" y="495.8">Revision</text>
<text x="636.9" y="504.2">A4</text>
<text x="634.1" y="512.5">Date:</text>
<text x="659.2" y="512.5">2008-4-24</text>
<text x="745.8" y="512.5">Sheet</text>
<text x="761.6" y="512.5">of</text>
<text x="634.1" y="518.1">File:</text>
<text x="659.2" y="518.1">D:\ARM\44B0</text>
<text x="703.4" y="518.1">\tx44b0\TXSDRAM.SchDoc</text>
<text x="745.8" y="518.1">Drawn By:</text>
</g>
<g font-size="4.9" fill="#00f">
<text x="600.8" y="205.4">VCC3.3</text>
<text x="338.2" y="222.2">VCC3.3</text>
<text x="315.9" y="350.6">VCC3.3</text>
</g>
</svg>
